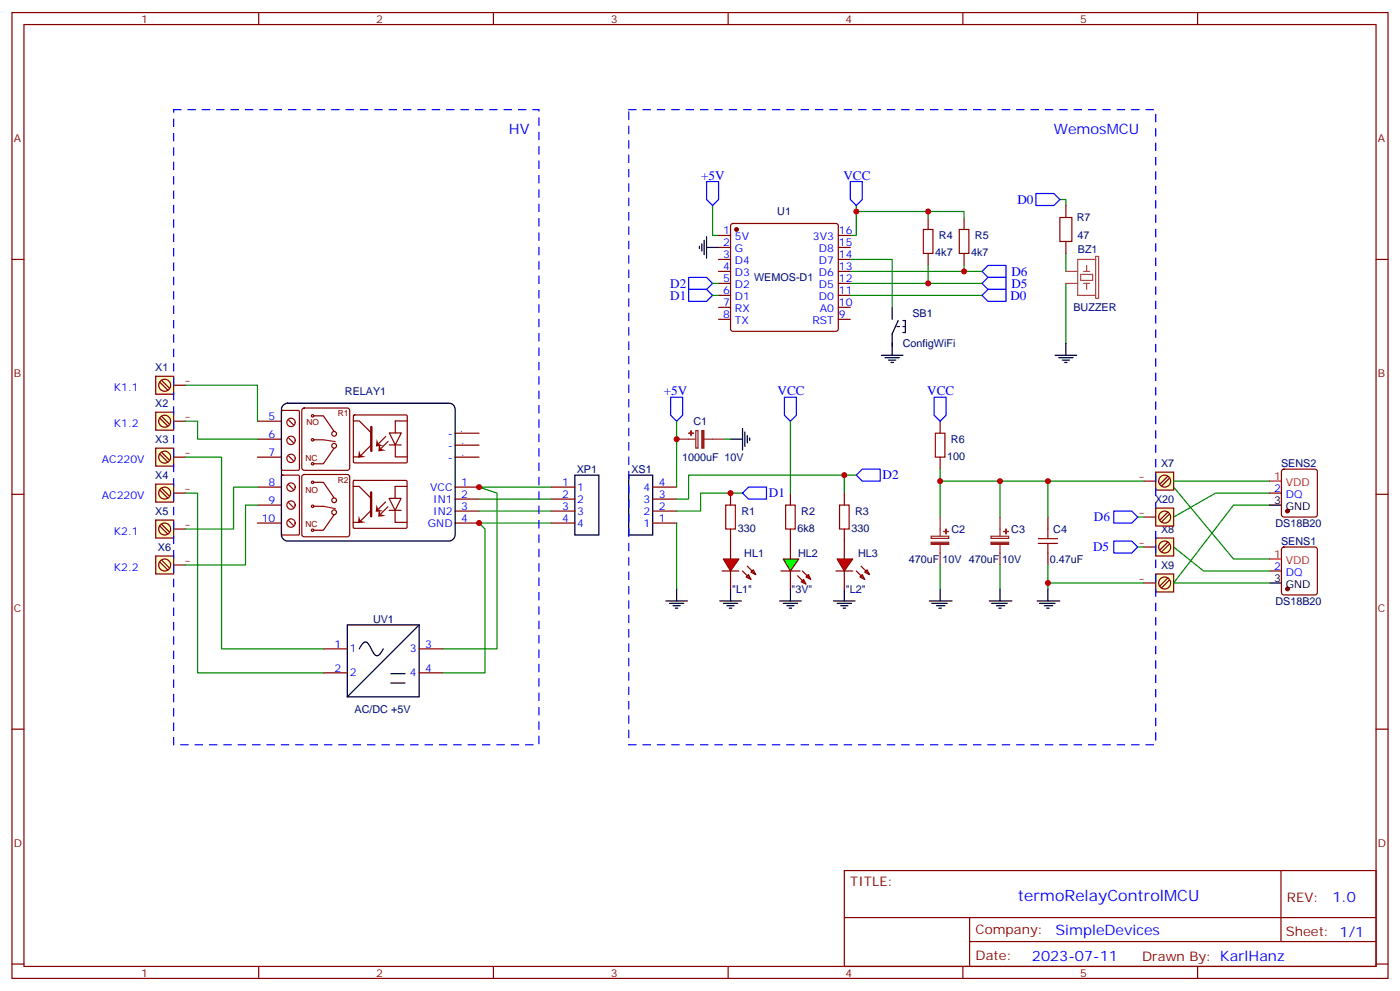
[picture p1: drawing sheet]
<svg xmlns="http://www.w3.org/2000/svg" width="412mm" height="292mm" viewBox="0 0 412 292" stroke-linecap="round" stroke-linejoin="round" font-family="sans-serif">
<g fill="none" stroke="#870000" stroke-width=".35">
<path d="M3.5 3.7h405.4v284.3h-405.4zM7.1 7.2h398.2v277.3h-398.2zM76.2 3.7v3.5M145.3 3.7v3.5M214.5 3.7v3.5M283.6 3.7v3.5M352.8 3.7v3.5M3.5 76.4h3.6M314 60.5v3.5M314 71.1v3.5M405.3 76.4h3.6M3.5 145.5h3.6"/>
<path d="M248.7 145.2v3.5M248.7 155.8v3.5M405.3 145.5h3.6M246.2 168.1h5M373.9 168.1h3.6M377.7 161.2l.5-.2h9.1l.5 .2 .3 .5v12.7l-.3 .5-.5 .3h-9.1l-.5-.3-.2-.5v-12.7zM3.5 214.7h3.6M405.3 214.7h3.6M248.7 256.3h156.6v28.2h-156.6zM377.3 256.3v20.9M248.7 270.1h156.5M285.6 277.2h119.6"/>
<path d="M285.6 270.1v14.2M3.5 283.8h3.6M76.2 284.5v3.5M145.3 284.5v3.5M214.5 284.5v3.5M283.6 284.5v3.5M352.8 284.5v3.5M405.3 283.8h3.6"/>
</g>
<circle cx="379.2" cy="173.4" r=".53" fill="#870000" stroke="#870000" stroke-width=".35"/>
<path d="M310.8 104.6h6.3M311.9 105.3h4.2M312.9 106h2.1M313.6 106.7h.7M314 101.1v3.5M245.5 176.9h6.4M246.6 177.6h4.2M247.6 178.3h2.2M248.4 179h.7M248.7 173.4v3.5M373.9 171.6h3.6" fill="none" stroke="#000" stroke-width=".35"/>
<path d="M373.9 164.6h3.6" fill="none" stroke="#f00" stroke-width=".35"/>
<path d="M312.2 58.7h1.8v1.8M252.2 60.5v8.8h-1.7M314 74.6v5.3M314 83.4v17.7" fill="none" stroke="#008700" stroke-width=".35"/>
<path d="M250.5 53.4h3.5v5.3l-1.8 1.8-1.7-1.8zM305.2 57h5.2l1.8 1.7-1.8 1.8h-5.2z" fill="none" stroke="#00f" stroke-width=".35"/>
<path d="M312.2 64h3.5v7.1h-3.5zM247.3 148.7h2.8v7.1h-2.8z" fill="none" stroke="#a10000" stroke-width=".35"/>
<path d="M314 79.9h3.4M319.2 79.9h1.8M320.1 78.1v1.8M322.7 76.4h-5.3v10.6h5.3M322.7 75.5h.9v12.3h-.9zM314 83.4h3.4M318.3 80.8h3.6v1.8h-3.6zM319.2 83.4h1.8M320.1 83.4v1.8" fill="none" stroke="#a64a4a" stroke-width=".35"/>
<path d="M246.6 164.6h4.6l-2.5 3.5z" fill="#f00" stroke="#870000" stroke-width=".35"/>
<g fill="none" stroke="#870000" stroke-width=".35">
<path d="M211.7 69.3h3.5M211.7 72.8h3.5M211.7 76.4h3.5M211.7 79.9h3.5M215.4 66l.5-.2h30.3l.5 .2 .2 .5v30.3l-.2 .5-.5 .2h-30.3l-.5-.2-.2-.5v-30.3zM246.9 69.3h3.6M246.9 72.8h3.6M246.9 76.4h3.6M246.9 79.9h3.6M211.7 83.4h3.5M211.7 87h3.5M211.7 90.5h3.5"/>
<path d="M211.7 94h3.5M246.9 83.4h3.6M246.9 87h3.6M246.9 90.5h3.6M246.9 94h3.6M248.7 159.3v5.3M248.7 168.1v5.3M252.2 168.1l2.5 2.5M253.3 169.9l.7-.7 .7 1.4zM253.6 166.7l2.5 2.5M254.7 168.5l.7-.8 .7 1.5z"/>
</g>
<path d="M209.9 60.5v8.8h1.8" fill="none" stroke="#008700" stroke-width=".35"/>
<path d="M208.1 53.4h3.6v5.3l-1.8 1.8-1.8-1.8z" fill="none" stroke="#00f" stroke-width=".35"/>
<circle cx="217" cy="67.6" r=".53" fill="#870000" stroke="#870000" stroke-width=".35"/>
<path d="M206 72.5v.7M206.7 71.8v2.1M207.4 70.7v4.3M208.1 72.8h3.6M208.1 69.7v6.3" fill="none" stroke="#000" stroke-width=".35"/>
<path d="M45.9 142.5h5.3v5.3h-5.3z" fill="#ffffc2" stroke="#850000" stroke-width=".35"/>
<path d="M47.1 144.3l2.3 2.3M47.6 143.8l2.3 2.2M50.3 145.2a1.76 1.76 0 0 0-2.6-1.6 1.76 1.76 0 0 0-.2 3 1.76 1.76 0 0 0 2.8-1.3M51.2 145.2h3.5" fill="none" stroke="#850000" stroke-width=".35"/>
<path d="M45.9 131.9h5.3v5.3h-5.3z" fill="#ffffc2" stroke="#850000" stroke-width=".35"/>
<path d="M47.1 133.7l2.3 2.3M47.6 133.2l2.3 2.3M50.3 134.6a1.76 1.76 0 0 0-2.6-1.6 1.76 1.76 0 0 0-.2 3.1 1.76 1.76 0 0 0 2.8-1.4M51.2 134.6h3.5" fill="none" stroke="#850000" stroke-width=".35"/>
<path d="M169.3 139.9h7.1v17.6h-7.1zM185.2 139.9h7.1v17.6h-7.1zM291.4 176.9h6.7M292.1 177.6h4.6M293.5 178.3h2.5M294.2 179h.7M294.6 173.4v3.5" fill="none" stroke="#000" stroke-width=".35"/>
<path d="M162.3 143.4h7M162.3 146.9h7M162.3 150.5h7M162.3 154h7M192.3 143.4h7M192.3 146.9h7M192.3 150.5h7M192.3 154h7" fill="none" stroke="#870000" stroke-width=".35"/>
<path d="M345.7 143.4l17.7 21.2h10.5M345.7 161l8.8 7.1h19.4M345.7 171.6h28.2" fill="none" stroke="#008700" stroke-width=".35"/>
<path d="M45.9 110.8h5.3v5.3h-5.3z" fill="#ffffc2" stroke="#850000" stroke-width=".35"/>
<path d="M47.1 112.5l2.3 2.3M47.6 112l2.3 2.3M50.3 113.4a1.76 1.76 0 0 0-2.6-1.5 1.76 1.76 0 0 0-.2 3 1.76 1.76 0 0 0 2.8-1.3M51.2 113.4h3.5" fill="none" stroke="#850000" stroke-width=".35"/>
<path d="M45.9 121.4h5.3v5.2h-5.3z" fill="#ffffc2" stroke="#850000" stroke-width=".35"/>
<path d="M47.1 123.1l2.3 2.3M47.6 122.6l2.3 2.3M50.3 124a1.76 1.76 0 0 0-2.6-1.6 1.76 1.76 0 0 0-.2 3.1 1.76 1.76 0 0 0 2.8-1.3M51.2 124h3.5" fill="none" stroke="#850000" stroke-width=".35"/>
<path d="M45.9 163.7h5.3v5.3h-5.3z" fill="#ffffc2" stroke="#850000" stroke-width=".35"/>
<path d="M47.1 165.5l2.3 2.2M47.6 164.9l2.3 2.3M50.3 166.3a1.76 1.76 0 0 0-2.6-1.5 1.76 1.76 0 0 0-.2 3 1.76 1.76 0 0 0 2.8-1.3M51.2 166.3h3.5" fill="none" stroke="#850000" stroke-width=".35"/>
<path d="M45.9 153.1h5.3v5.3h-5.3z" fill="#ffffc2" stroke="#850000" stroke-width=".35"/>
<path d="M47.1 154.9l2.3 2.3M47.6 154.3l2.3 2.3M50.3 155.8a1.76 1.76 0 0 0-2.6-1.6 1.76 1.76 0 0 0-.2 3 1.76 1.76 0 0 0 2.8-1.3M51.2 155.8h3.5" fill="none" stroke="#850000" stroke-width=".35"/>
<path d="M212.7 168.1h5" fill="none" stroke="#870000" stroke-width=".35"/>
<path d="M213.1 164.6h4.6l-2.5 3.5z" fill="#f00" stroke="#870000" stroke-width=".35"/>
<path d="M215.2 145.2v3.5M215.2 155.8v8.8M308.7 152.2v3.6M215.2 168.1v5.3M218.7 168.1l2.5 2.5M219.8 169.9l.7-.7 .7 1.4zM220.1 166.7l2.5 2.5M221.2 168.5l.7-.8 .7 1.5zM308.7 162.8v3.5" fill="none" stroke="#870000" stroke-width=".35"/>
<path d="M213.8 148.7h2.8v7.1h-2.8zM305.9 160h5.6M305.9 158.6h5.6M308.7 155.8v2.8M308.7 160v2.8" fill="none" stroke="#a10000" stroke-width=".35"/>
<path d="M196.1 176.9h6.4M197.2 177.6h4.2M198.3 178.3h2.1M199 179h.7M199.3 173.4v3.5M212 176.9h6.4M213.1 177.6h4.2M214.1 178.3h2.2M214.8 179h.7M215.2 173.4v3.5" fill="none" stroke="#000" stroke-width=".35"/>
<path d="M197.6 116.9h3.5v5.3l-1.8 1.8-1.7-1.8zM252.2 139.9l1.8-1.8h5.3v3.5h-5.3zM218.7 145.2l1.8-1.8h5.3v3.5h-5.3z" fill="none" stroke="#00f" stroke-width=".35"/>
<path d="M199.3 124v19.4M248.7 139.9h3.5M199.3 154v19.4M218.7 145.2h-12.3v5.3h-7.1M248.7 145.2v-5.3h-45.9v7h-3.5" fill="none" stroke="#008700" stroke-width=".35"/>
<path d="M340.4 139h5.3v5.3h-5.3z" fill="#ffffc2" stroke="#850000" stroke-width=".35"/>
<path d="M336.9 141.6h3.5M341.3 141.6a1.76 1.76 0 0 1 2.6-1.5 1.76 1.76 0 0 1 .1 3 1.76 1.76 0 0 1-2.7-1.3M344 140.2l-2.3 2.3M344.5 140.8l-2.3 2.3" fill="none" stroke="#850000" stroke-width=".35"/>
<path d="M340.4 158.4h5.3v5.3h-5.3z" fill="#ffffc2" stroke="#850000" stroke-width=".35"/>
<path d="M344 159.6l-2.3 2.3M336.9 161h3.5M341.3 161a1.76 1.76 0 0 1 2.6-1.5 1.76 1.76 0 0 1 .1 3 1.76 1.76 0 0 1-2.7-1.3M344.5 160.2l-2.3 2.3" fill="none" stroke="#850000" stroke-width=".35"/>
<path d="M340.4 169h5.3v5.3h-5.3z" fill="#ffffc2" stroke="#850000" stroke-width=".35"/>
<path d="M336.9 171.6h3.5M341.3 171.6a1.76 1.76 0 0 1 2.6-1.5 1.76 1.76 0 0 1 .1 3 1.76 1.76 0 0 1-2.7-1.3M344 170.2l-2.3 2.3M344.5 170.7l-2.3 2.3" fill="none" stroke="#850000" stroke-width=".35"/>
<path d="M54.7 134.6h10.6v56.4h29.9M54.7 145.2h3.5v52.9h37M345.7 141.6h28.2M373.9 145.2h-15.8l-12.4 7M373.9 148.7h-10.5l-17.7 22.9" fill="none" stroke="#008700" stroke-width=".35"/>
<g fill="none" stroke="#870000" stroke-width=".35">
<path d="M89.1 139.9l.5-.2h12.7l.5 .2 .2 .5v16.9l-.2 .5-.5 .2h-12.7l-.5-.2-.2-.5v-16.9zM89.1 120.3l.5-.2h12.7l.5 .2 .2 .5v17l-.2 .5-.5 .2h-12.7l-.5-.3-.2-.4v-17zM92.4 122.4h2.8l3.2 4.6M92.4 129.5h2.8M98.4 131.9l-3.2 4.6h-2.8M377.7 138.3l.5-.2h9.1l.5 .2 .3 .5v12.7l-.3 .5-.5 .2h-9.1l-.5-.2-.2-.5v-12.7zM92.4 142h2.8l3.2 4.6M92.4 149h2.8M98.4 151.5l-3.2 4.6h-2.8M104 143.2h1.8l3.5 3.5v3.5l-3.5 3.6h-1.8M104.1 141.6l.3-.2 15.3 .1 .2 .3v13.6l-.3 .1h-15.4l-.2-.3zM113.6 147.8l-2.2 2.1"/>
<path d="M114.3 149.2l-2.2 2.1M114.6 146.7h3.5l-1.7 3.5zM114.6 150.2h3.5M116.4 150.2v3.6h3.5M119.9 143.2h-3.5v3.5M373.9 145.2h3.6M95.2 191h7.1M95.2 198.1h7.1M123.5 191h7M123.5 198.1h7"/>
<circle cx="92.1" cy="129.5" r=".35"/>
<circle cx="92.1" cy="136.5" r=".35"/>
<circle cx="92.1" cy="122.4" r=".35"/>
<circle cx="98.4" cy="131.2" r=".71"/>
<circle cx="98.4" cy="127.7" r=".71"/>
<circle cx="92.1" cy="156.1" r=".35"/>
<circle cx="92.1" cy="142" r=".35"/>
<circle cx="92.1" cy="149" r=".35"/>
<circle cx="98.4" cy="147.3" r=".71"/>
<circle cx="98.4" cy="150.8" r=".71"/>
</g>
<circle cx="379.2" cy="150.5" r=".53" fill="#870000" stroke="#870000" stroke-width=".35"/>
<path d="M215.2 129.3h3.5M218.7 126.1v6.4M219.4 127.2v4.2M220.1 128.2v2.2M220.8 128.9v.7M373.9 148.7h3.6M102.3 184h21.2v21.1h-21.2zM105.8 191a2.43 2.43 0 0 1 2-2l.8 .6 1.2 2.3a1.22 1.22 0 0 0 2 .8l1.1-1.7M115.1 198.3h4.2M123.5 184l-21.2 21.1M115.1 201.1h4.2" fill="none" stroke="#000" stroke-width=".35"/>
<path d="M373.9 141.6h3.6" fill="none" stroke="#f00" stroke-width=".35"/>
<path d="M199.3 129.3h5.7M205 126.8h.6v5.1h-.6zM207.4 129.3h6M291.9 157.9h5.2v.6h-5.2zM294.6 152.2v5.7M294.6 160.3v6" fill="none" stroke="#8c2424" stroke-width=".35"/>
<g fill="#8c2424" stroke="#8c2424" stroke-width=".35">
<path d="M206.7 126.8h.7v5.1h-.7z"/>
<path d="M203.6 126.8v1.4z"/>
<path d="M202.8 127.5l1.5 .1z"/>
<path d="M291.9 159.6h5.2v.7h-5.2z"/>
<path d="M295.6 156.5h1.4z"/>
<path d="M296.3 155.8v1.4z"/>
</g>
<path d="M95.2 129.5l3.6 .5M95.2 149l3.6 .8" fill="none" stroke="#903" stroke-width=".35"/>
<path d="M109.3 145v7" fill="none" stroke="#870000" stroke-width=".71"/>
<g fill="#900">
<path d="M111.6 149.9l.5 1.5 1.5 .5-2.2 .2z"/>
<path d="M110.9 148.5l.5 1.5 1.5 .5-2.2 .2z"/>
<path d="M105.7 151.8l.5 1.5 1.5 .5-2.3 .2z"/>
</g>
<g fill="#870000">
<path d="M105.7 132.5l.5 1.5 1.5 .5-2.2 .3z"/>
<path d="M111 129.2l.5 1.5 1.5 .5-2.3 .2z"/>
<path d="M111.7 130.6l.5 1.5 1.5 .5-2.3 .3z"/>
</g>
<g fill="none" stroke="#870000" stroke-width=".35">
<path d="M75.8 134.6h7.1M75.8 129.3h7.1M75.8 124h7.1M104.1 123.9h1.8l3.5 3.6v3.5l-3.5 3.5h-1.8M104.1 122.3l.3-.1h15.4l.2 .3-.1 13.6-.3 .2-15.3-.1-.2-.3zM113.6 128.5l-2.1 2.1M114.3 129.9l-2.1 2.1M114.7 127.5h3.5l-1.8 3.5zM114.7 131h3.5M116.4 131v3.5h3.6M120 123.9h-3.6v3.6M134.1 134.6h7"/>
<path d="M134.1 131.1h7M134.1 127.5h7M75.8 154h7.1M75.8 148.7h7.1M75.8 143.4h7.1M134.1 154h7M134.1 143.4h7M134.1 150.5h7M134.1 146.9h7"/>
</g>
<path d="M109.4 125.7v7" fill="none" stroke="#870000" stroke-width=".71"/>
<g fill="none" stroke="#900" stroke-width=".35">
<path d="M83 121l.3-.2h4.5l.3 .2 .1 17.1-.4 .4h-4.5l-.4-.4zM85 123.6l1.4 1.5M85 128.9l1.4 1.5M85 134.2l1.4 1.4M83 140.1l.3-.2h4.5l.3 .2 .1 17.1-.4 .3h-4.5l-.4-.3zM85 153.3l1.4 1.4M85 148l1.4 1.4M85 142.7l1.4 1.4"/>
<circle cx="85.7" cy="129.6" r="1.23"/>
<circle cx="85.7" cy="124.4" r="1.23"/>
<circle cx="85.7" cy="134.9" r="1.23"/>
<circle cx="85.7" cy="154" r="1.23"/>
<circle cx="85.7" cy="148.7" r="1.23"/>
<circle cx="85.7" cy="143.4" r="1.23"/>
</g>
<path d="M83.5 119.2l1.2-.5h47.6a1.76 1.76 0 0 1 1.8 1.8v37a1.89 1.89 0 0 1-1.8 1.8h-47.6a1.89 1.89 0 0 1-1.8-1.8v-37z" fill="none" stroke="#000" stroke-width=".35"/>
<path d="M209.9 83.4h1.8M209.9 87h1.8M54.7 113.4h21.1v10.6M54.7 124h3.5v5.3h17.6M75.8 143.4h-7v12.4h-14.1M75.8 148.7h-3.5v17.6h-17.6M141.1 146.9h21.2M141.1 150.5h21.2M162.3 143.4h-21.2l5.3 1.8v45.8h-15.9M162.3 154h-21.2l1.8 1.8v42.3h-12.4" fill="none" stroke="#008700" stroke-width=".35"/>
<path d="M202.8 85.2h5.3l1.8 1.8-1.8 1.7h-5.3zM202.8 81.7h5.3l1.8 1.7-1.8 1.8h-5.3z" fill="none" stroke="#00f" stroke-width=".35"/>
<path d="M230.7 164.6h4.6l-2.5 3.5z" fill="#0f0" stroke="#870000" stroke-width=".35"/>
<path d="M230 168.1h5.7z" fill="#f00" stroke="#870000" stroke-width=".35"/>
<g fill="#870000" stroke="#870000" stroke-width=".35">
<path d="M236.4 168.1l1.4 1.4z"/>
<path d="M234.9 169.5l1.5 1.4z"/>
</g>
<g fill="#f00" stroke="#870000" stroke-width=".35">
<path d="M237.4 169.9l.7-.7 .7 1.4z"/>
<path d="M236 171.3l.7-.7 .7 1.4z"/>
</g>
<path d="M232.8 145.2v3.5M232.8 155.8v8.8M232.8 168.1v5.3" fill="none" stroke="#870000" stroke-width=".35"/>
<path d="M229.7 176.9h6.3M230.7 177.6h4.2M231.8 178.3h2.1M232.5 179h.7M232.8 173.4v3.5M305.5 176.9h6.7M306.2 177.6h4.6M307.6 178.3h2.5M308.3 179h.7M308.7 173.4v3.5" fill="none" stroke="#000" stroke-width=".35"/>
<path d="M231.4 148.7h2.8v7.1h-2.8z" fill="none" stroke="#a10000" stroke-width=".35"/>
<path d="M213.4 129.3h1.8M232.8 124v21.2" fill="none" stroke="#008700" stroke-width=".35"/>
<path d="M231.1 116.9h3.5v5.3l-1.8 1.8-1.7-1.8z" fill="none" stroke="#00f" stroke-width=".35"/>
<path d="M51.2 32.3h107.5v187h-107.5zM185.2 32.3h155.2v187h-155.2z" fill="none" stroke="#00f" stroke-width=".35" stroke-dasharray="2.1 2.1"/>
<path d="M340.4 149.6h5.3v5.3h-5.3z" fill="#ffffc2" stroke="#850000" stroke-width=".35"/>
<path d="M336.9 152.2h3.5M341.3 152.2a1.76 1.76 0 0 1 2.6-1.5 1.76 1.76 0 0 1 .1 3 1.76 1.76 0 0 1-2.7-1.3M344 150.8l-2.3 2.3M344.5 151.3l-2.3 2.3" fill="none" stroke="#850000" stroke-width=".35"/>
<path d="M272 67.6h2.8v7h-2.8zM282.6 67.6h2.8v7h-2.8zM275.5 127.5h2.8v7.1h-2.8z" fill="none" stroke="#a10000" stroke-width=".35"/>
<path d="M273.4 64v3.6M273.4 74.6v3.5M284 64v3.6M284 74.6v3.5M276.9 124v3.5M276.9 134.6v3.5" fill="none" stroke="#870000" stroke-width=".35"/>
<path d="M291 78.1h5.3v3.6h-5.3l-1.7-1.8zM289.3 87l1.7-1.8h5.3v3.5h-5.3zM291 81.7h5.3v3.5h-5.3l-1.7-1.8zM275.2 116.9h3.5v5.3l-1.8 1.8-1.7-1.8zM328.1 150.5h5.3l1.7 1.7-1.7 1.8h-5.3zM328.1 159.3h5.3l1.7 1.7-1.7 1.8h-5.3z" fill="none" stroke="#00f" stroke-width=".35"/>
<g fill="none" stroke="#008700" stroke-width=".35">
<path d="M250.5 76.4h12.3v14.1M250.5 79.9h38.8M252.2 62.3h31.8v1.7M273.4 62.3v1.7M273.4 78.1v5.3M284 78.1v1.8M250.5 83.4h38.8M250.5 87h38.8M276.9 138.1v14.1M276.9 141.6h60M294.6 141.6v10.6M308.7 141.6v10.6"/>
<path d="M335.1 152.2h1.8M276.9 166.3v7.1M294.6 166.3v7.1M308.7 166.3v5.3M335.1 161h1.8M336.9 171.6h-28.2v1.8"/>
</g>
<path d="M274.3 157.9h5.2v.6h-5.2zM276.9 152.2v5.7M276.9 160.3v6" fill="none" stroke="#8c2424" stroke-width=".35"/>
<g fill="#8c2424" stroke="#8c2424" stroke-width=".35">
<path d="M274.3 159.6h5.2v.7h-5.2z"/>
<path d="M278 156.5h1.4z"/>
<path d="M278.7 155.8v1.4z"/>
</g>
<g fill="none" stroke="#000" stroke-width=".35">
<path d="M262.8 90.5v3.5M264.2 96.1h.7M264.6 94.4l-1.8 3.8v6.4M266 94.4h.7v3.5h-.7M266 96.1h.7M259.6 104.6h6.4M260.7 105.3h4.2M261.8 106h2.1M262.5 106.7h.7M273.8 176.9h6.7M274.5 177.6h4.5M275.9 178.3h2.4"/>
<path d="M276.6 179h.7M276.9 173.4v3.5"/>
</g>
<g fill="#c00">
<circle cx="141.1" cy="143.4" r=".88"/>
<circle cx="141.1" cy="154" r=".88"/>
<circle cx="248.7" cy="139.9" r=".88"/>
<circle cx="215.2" cy="145.2" r=".88"/>
<circle cx="252.2" cy="62.3" r=".88"/>
<circle cx="273.4" cy="62.3" r=".88"/>
<circle cx="273.4" cy="83.4" r=".88"/>
<circle cx="284" cy="79.9" r=".88"/>
<circle cx="276.9" cy="141.6" r=".88"/>
<circle cx="294.6" cy="141.6" r=".88"/>
<circle cx="308.7" cy="141.6" r=".88"/>
<circle cx="308.7" cy="171.6" r=".88"/>
<circle cx="199.3" cy="129.3" r=".88"/>
</g>
<text font-size="4.6" fill="#00f" x="299.9" y="265.1">termoRelayControlMCU</text>
<g font-size="4.2" fill="#00f">
<text x="149.9" y="39.3">HV</text>
<text x="310.4" y="39.3">WemosMCU</text>
<text x="392.5" y="265.6">1.0</text>
<text x="310.9" y="275.1">SimpleDevices</text>
<text x="304" y="282.9">2023-07-11</text>
</g>
<g font-size="3.9" fill="#00f">
<text x="206.5" y="52.9">+5V</text>
<text x="248.5" y="52.9">VCC</text>
<text x="299.7" y="59.9">D0</text>
<text x="297.9" y="81.1">D6</text>
<text x="197.4" y="88.2">D1</text>
<text x="197.4" y="84.7">D2</text>
<text x="297.6" y="88.2">D0</text>
<text x="297.9" y="84.6">D5</text>
<text x="195.5" y="116.4">+5V</text>
<text x="229.1" y="116.4">VCC</text>
<text x="273.2" y="116.4">VCC</text>
<text x="260" y="141.1">D2</text>
<text x="226.5" y="146.4">D1</text>
<text x="322.3" y="153.5">D6</text>
<text x="322" y="162.3">D5</text>
</g>
<g font-size="3.9" fill="#800">
<text x="250.5" y="260.9">TITLE:</text>
<text x="379.1" y="265.6">REV:</text>
<text x="287.4" y="275.1">Company:</text>
<text x="378.7" y="275.7">Sheet: 1/1</text>
<text x="287.4" y="282.8">Date:</text>
<text x="336.4" y="282.8">Drawn By: KarlHanz</text>
</g>
<g font-size="3.2" fill="#800">
<text x="41.6" y="6.7">1</text>
<text x="110.8" y="6.7">2</text>
<text x="179.9" y="6.7">3</text>
<text x="249.1" y="6.7">4</text>
<text x="318.2" y="6.7">5</text>
<text x="4.1" y="41.8">A</text>
<text x="405.9" y="41.8">A</text>
<text x="4.1" y="110.9">B</text>
<text x="405.9" y="110.9">B</text>
<text x="4.1" y="180.1">C</text>
<text x="405.9" y="180.1">C</text>
<text x="4.1" y="249.2">D</text>
<text x="405.9" y="249.2">D</text>
<text x="41.6" y="287.5">1</text>
<text x="110.8" y="287.5">2</text>
<text x="179.9" y="287.5">3</text>
<text x="249.1" y="287.5">4</text>
<text x="318.2" y="287.5">5</text>
</g>
<g font-size="3.2" fill="#000080">
<text x="229" y="63.4">U1</text>
<text x="317.2" y="65.2">R7</text>
<text x="276.6" y="70.5">R4</text>
<text x="287.2" y="70.5">R5</text>
<text x="317.4" y="70.5">47</text>
<text x="275.5" y="75.4">4k7</text>
<text x="286.1" y="75.4">4k7</text>
<text x="317.5" y="74.6">BZ1</text>
<text x="222.1" y="82.8">WEMOS-D1</text>
<text x="268.8" y="93.4">SB1</text>
<text x="316.2" y="91.7">BUZZER</text>
<text x="265.9" y="102.2">ConfigWiFi</text>
<text x="45.7" y="109.3">X1</text>
<text x="45.7" y="119.9">X2</text>
<text x="101.6" y="116.3">RELAY1</text>
<text x="204.3" y="125.2">C1</text>
<text x="45.7" y="130.4">X3</text>
<text x="280.1" y="130.5">R6</text>
<text x="200.9" y="135.8">1000uF 10V</text>
<text x="279" y="135.4">100</text>
<text x="342" y="137.5">X7</text>
<text x="377.4" y="137.5">SENS2</text>
<text x="45.7" y="141">X4</text>
<text x="169.9" y="139.2">XP1</text>
<text x="186" y="139.2">XS1</text>
<text x="340.2" y="148.1">X20</text>
<text x="45.7" y="151.6">X5</text>
<text x="218.4" y="151.6">R1</text>
<text x="236" y="151.6">R2</text>
<text x="251.9" y="151.6">R3</text>
<text x="375.7" y="155.1">DS18B20</text>
<text x="217.3" y="156.6">330</text>
<text x="234.9" y="156.6">6k8</text>
<text x="250.8" y="156.6">330</text>
<text x="280.3" y="156.9">C2</text>
<text x="297.9" y="156.9">C3</text>
<text x="310.3" y="156.9">C4</text>
<text x="342" y="156.9">X8</text>
<text x="377.4" y="160.4">SENS1</text>
<text x="46.5" y="162.2">X6</text>
<text x="219.2" y="163.9">HL1</text>
<text x="235.1" y="163.9">HL2</text>
<text x="252.7" y="163.9">HL3</text>
<text x="267.7" y="165.7">470uF 10V 470uF 10V</text>
<text x="309.2" y="165.7">0.47uF</text>
<text x="342" y="167.5">X9</text>
<text x="215.7" y="174.5">&quot;L1&quot;</text>
<text x="233.2" y="174.6">&quot;3V&quot;</text>
<text x="249.2" y="174.5">&quot;L2&quot;</text>
<text x="375.7" y="178.1">DS18B20</text>
<text x="109.9" y="183.4">UV1</text>
<text x="104.4" y="209.8">AC/DC +5V</text>
</g>
<g font-size="3.2" fill="#00f">
<text x="213" y="69">1</text>
<text x="216.5" y="70.7">5V</text>
<text x="239.4" y="70.7">3V3</text>
<text x="247.1" y="69">16</text>
<text x="213" y="72.5">2</text>
<text x="213" y="76">3</text>
<text x="216.5" y="74.3">G</text>
<text x="216.5" y="77.8">D4</text>
<text x="241.2" y="77.8">D7</text>
<text x="241.2" y="74.3">D8</text>
<text x="247.1" y="76">14</text>
<text x="247.1" y="72.5">15</text>
<text x="213" y="79.6">4</text>
<text x="213" y="83.1">5</text>
<text x="216.5" y="81.3">D3</text>
<text x="241.2" y="81.3">D6</text>
<text x="247.1" y="83.1">12</text>
<text x="247.1" y="79.6">13</text>
<text x="213" y="86.6">6</text>
<text x="216.5" y="84.8">D2</text>
<text x="216.5" y="88.4">D1</text>
<text x="241.2" y="88.4">D0</text>
<text x="241.2" y="84.8">D5</text>
<text x="247.1" y="86.6">11</text>
<text x="213" y="90.1">7</text>
<text x="213" y="93.7">8</text>
<text x="216.5" y="91.9">RX</text>
<text x="216.5" y="95.4">TX</text>
<text x="239.3" y="95.4">RST</text>
<text x="241.5" y="91.9">A0</text>
<text x="247.1" y="93.7">9</text>
<text x="247.1" y="90.1">10</text>
<text x="33.5" y="115.2">K1.1</text>
<text x="33.5" y="125.8">K1.2</text>
<text x="79.1" y="123.6">5</text>
<text x="79.1" y="128.9">6</text>
<text x="131.9" y="128.6">-</text>
<text x="135.5" y="127.2">.</text>
<text x="135.8" y="130.7">.</text>
<text x="30" y="136.3">AC220V</text>
<text x="79.1" y="134.2">7</text>
<text x="131.9" y="135.6">-</text>
<text x="131.9" y="132.1">-</text>
<text x="135.8" y="134.2">.</text>
<text x="79.1" y="143.1">8</text>
<text x="135.8" y="143.1">1</text>
<text x="165.6" y="143.1">1</text>
<text x="194" y="143.1">4</text>
<text x="30" y="146.9">AC220V</text>
<text x="79.1" y="148.3">9</text>
<text x="126.7" y="144.5">VCC</text>
<text x="127.6" y="148">IN1</text>
<text x="135.8" y="146.6">2</text>
<text x="165.6" y="146.6">2</text>
<text x="170" y="144.5">1</text>
<text x="170" y="148">2</text>
<text x="189.5" y="144.5">4</text>
<text x="189.5" y="148">3</text>
<text x="194" y="146.6">3</text>
<text x="375.3" y="144.8">2</text>
<text x="378.8" y="146.6">DQ</text>
<text x="77.1" y="153.6">10</text>
<text x="126.1" y="155">GND</text>
<text x="127.6" y="151.5">IN2</text>
<text x="135.8" y="153.6">4</text>
<text x="135.8" y="150.1">3</text>
<text x="165.6" y="150.1">3</text>
<text x="165.6" y="153.6">4</text>
<text x="170" y="151.5">3</text>
<text x="170" y="155">4</text>
<text x="189.5" y="151.5">2</text>
<text x="189.5" y="155">1</text>
<text x="194" y="150.1">2</text>
<text x="194" y="153.6">1</text>
<text x="33.5" y="157.5">K2.1</text>
<text x="375.3" y="167.7">2</text>
<text x="33.5" y="168.1">K2.2</text>
<text x="378.8" y="169.5">DQ</text>
<text x="98.5" y="190.7">1</text>
<text x="125.2" y="190.7">3</text>
<text x="98.5" y="197.7">2</text>
<text x="103" y="192.1">1</text>
<text x="120.8" y="192.1">3</text>
<text x="125.2" y="197.7">4</text>
<text x="103" y="199.1">2</text>
<text x="120.8" y="199.1">4</text>
</g>
<g font-size="3.2" fill="#840000">
<text x="54.3" y="113.1">-</text>
<text x="54.3" y="123.6">-</text>
<text x="54.3" y="134.2">-</text>
<text x="335.4" y="141.3">-</text>
<text x="54.3" y="144.8">-</text>
<text x="54.3" y="155.4">-</text>
<text x="335.4" y="151.9">-</text>
<text x="335.4" y="160.7">-</text>
<text x="54.3" y="166">-</text>
<text x="335.4" y="171.3">-</text>
</g>
<g font-size="3.2" fill="#f00">
<text x="375.3" y="141.3">1</text>
<text x="378.8" y="143.1">VDD</text>
<text x="375.3" y="164.2">1</text>
<text x="378.8" y="166">VDD</text>
</g>
<g font-size="3.2">
<text x="375.3" y="148.3">3</text>
<text x="378.8" y="150.1">GND</text>
<text x="375.3" y="171.3">3</text>
<text x="378.8" y="173">GND</text>
</g>
<g font-size="2.5" fill="#800">
<text x="90.3" y="125.2">NO</text>
<text x="99.5" y="122.6">R1</text>
<text x="90" y="135.8">NC</text>
<text x="99.5" y="142.2">R2</text>
<text x="90" y="145">NO</text>
<text x="90" y="155.2">NC</text>
</g>
</svg>
